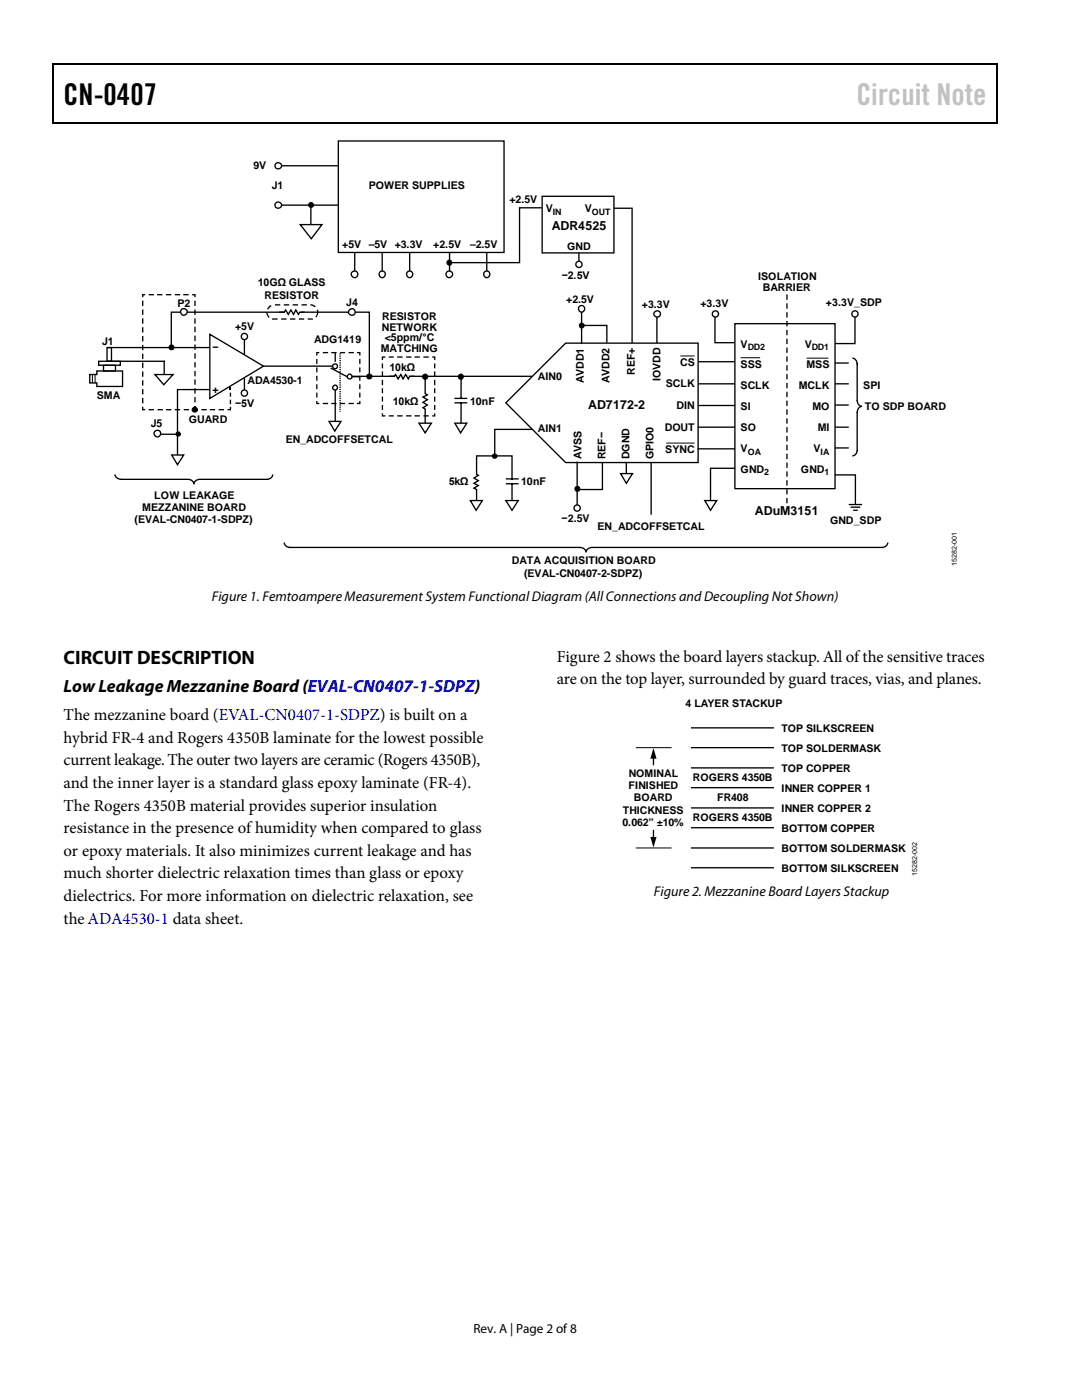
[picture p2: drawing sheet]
<svg xmlns="http://www.w3.org/2000/svg" width="216mm" height="279mm" viewBox="0 0 216 279" stroke-linecap="round" stroke-linejoin="round" font-family="sans-serif">
<path d="M10.5 12.7h.3v1h-.3zM10.5 12.7h.3v.3h-.3zM133.3 12.7h.3v.3h-.3zM198.8 12.7h.2v1h-.2zM198.8 12.7h.2v.3h-.2zM10.5 24.4h.3v.3h-.3zM133.1 24.4h.2v.3h-.2zM198.8 24.4h.2v.3h-.2z" fill="#000"/>
<path d="M10.7 13.7v10.7M10.8 12.8h122.5M133.6 12.8h65.2M198.9 13.7v10.7M10.8 24.5h188" fill="none" stroke="#000" stroke-width=".25"/>
<path d="M34.2 68.8v-6.5h39.5v12.9M41.9 66.7l10.7 6.4-10.7 6.4zM41.9 77.7h-6.5v4.1M52.6 73.1h13.8M69.8 75.1h36.3" fill="none" stroke="#000" stroke-width=".27"/>
<circle cx="70.2" cy="62.3" r=".67" fill="#fff"/>
<g fill="none" stroke="#000" stroke-width=".27">
<path d="M146.6 64.6h20v32.9h-20zM31.4 86.7h4.6M100.9 80.4l12-11.9h26.4v23.8h-26.4zM106.2 85.7h-7.5v5.5"/>
<circle cx="70.2" cy="62.3" r=".67"/>
</g>
<path d="M67.9 70.5v11.7" fill="none" stroke="#000" stroke-width=".27" stroke-dasharray=".3 .2" stroke-linecap="butt"/>
<circle cx="31.4" cy="86.5" r=".67" fill="#fff"/>
<g fill="none" stroke="#000" stroke-width=".27">
<path d="M56 33.1h11.4M67.5 28.1h33.1v22.3h-33.1zM108.2 39.2h14.3v11.3h-14.3zM56.1 40.9h11.4M59.9 44.8h4.3l-2.1 2.8zM62 40.9v3.9M70.8 50.4v4.2M76.3 50.4v4.5M81.7 50.4v4.2M89.7 50.4v4.3M97.1 50.4v4.2M108.1 41.5h-4.4v10.9h-14"/>
<path d="M115.5 50.4v2.4M122.5 41.6h3.6v26.9M19.7 72.1h4.3v.8h-4.3zM20.7 72.9h2.3v1.1h-2.3zM21.4 69.4h.8v2.7h-.8zM21.4 72.1h11.5M21.4 69.4h20.5M30.9 74.7h3.6l-1.8 2.1zM32.8 72v2.7M48.8 67.4v3.4M48.8 75.5v3.2M116 65h5.1v3.4"/>
<path d="M116 61.3v7.3M131.1 62.7v5.8M139.4 72.2h7.2M139.4 76.6h7.2M142.7 62.8v5.6h3.9M166.6 76.6h2.8M166.6 72.5h2.8M170.6 63v5.6h-4M115.2 92.1v9.3M120.2 92.3v5.4h-5M129.9 92.3v10.4M139.2 80.9h7.5"/>
<path d="M139.2 85.3h7.4M139.2 89.6h7.4M166.6 85.2h2.8M166.6 80.8h2.8M166.6 89.4h2.8"/>
<circle cx="31.4" cy="86.5" r=".67"/>
<circle cx="35.6" cy="86.6" r=".4"/>
<circle cx="98.7" cy="91" r=".41"/>
</g>
<g fill="#000">
<circle cx="35.6" cy="86.6" r=".43"/>
<circle cx="98.7" cy="91" r=".41"/>
</g>
<g fill="#000">
<path d="M156.9 99.4h.3v1h-.3zM156.9 97.6h.3v1.1h-.3zM156.9 95.8h.3v1.1h-.3zM156.9 94.1h.3v1h-.3zM156.9 92.3h.3v1.1h-.3zM156.9 90.5h.3v1.1h-.3zM156.9 88.8h.3v1h-.3zM156.9 87h.3v1.1h-.3zM156.9 85.3h.3v1h-.3zM156.9 83.5h.3v1h-.3zM156.9 81.7h.3v1.1h-.3zM156.9 80h.3v1h-.3zM156.9 78.2h.3v1h-.3zM156.9 76.4h.3v1.1h-.3zM156.9 74.7h.3v1h-.3zM156.9 72.9h.3v1.1h-.3zM156.9 71.1h.3v1.1h-.3zM156.9 69.4h.3v1h-.3zM156.9 67.6h.3v1.1h-.3zM156.9 65.8h.3v1.1h-.3zM156.9 64.1h.3v1h-.3zM156.9 62.3h.3v1.1h-.3zM156.9 60.5h.3v1.1h-.3zM156.9 58.8h.3v1h-.3z"/>
<circle cx="62.1" cy="40.9" r=".5"/>
<circle cx="89.6" cy="52.4" r=".49"/>
<circle cx="34.2" cy="69.3" r=".5"/>
<circle cx="73.7" cy="75.1" r=".51"/>
<circle cx="116.1" cy="65" r=".5"/>
<circle cx="38.9" cy="81.8" r=".51"/>
<circle cx="115.2" cy="97.6" r=".49"/>
</g>
<g fill="none" stroke="#000" stroke-width=".2">
<path d="M135.8 71h2.8M147.8 71.4h3.9M161 71.5h4.3M132.9 88.4h5.7"/>
<circle cx="62.1" cy="40.9" r=".5"/>
<circle cx="89.6" cy="52.4" r=".49"/>
<circle cx="34.2" cy="69.3" r=".5"/>
<circle cx="73.7" cy="75.1" r=".51"/>
<circle cx="116.1" cy="65" r=".5"/>
<circle cx="38.9" cy="81.8" r=".51"/>
<circle cx="115.2" cy="97.6" r=".49"/>
</g>
<circle cx="70.7" cy="54.7" r=".65" fill="#fff"/>
<circle cx="70.7" cy="54.7" r=".65" fill="none" stroke="#000" stroke-width=".27"/>
<circle cx="76.2" cy="54.8" r=".64" fill="#fff"/>
<circle cx="76.2" cy="54.8" r=".64" fill="none" stroke="#000" stroke-width=".27"/>
<circle cx="81.7" cy="54.8" r=".64" fill="#fff"/>
<circle cx="81.7" cy="54.8" r=".64" fill="none" stroke="#000" stroke-width=".27"/>
<circle cx="89.6" cy="54.7" r=".67" fill="#fff"/>
<circle cx="89.6" cy="54.7" r=".67" fill="none" stroke="#000" stroke-width=".27"/>
<circle cx="36.7" cy="62.2" r=".67" fill="#fff"/>
<circle cx="36.7" cy="62.2" r=".67" fill="none" stroke="#000" stroke-width=".27"/>
<circle cx="97.1" cy="54.8" r=".64" fill="#fff"/>
<circle cx="97.1" cy="54.8" r=".64" fill="none" stroke="#000" stroke-width=".27"/>
<circle cx="115.2" cy="101.4" r=".62" fill="#fff"/>
<circle cx="115.2" cy="101.4" r=".62" fill="none" stroke="#000" stroke-width=".27"/>
<circle cx="115.5" cy="52.8" r=".62" fill="#fff"/>
<circle cx="115.5" cy="52.8" r=".62" fill="none" stroke="#000" stroke-width=".27"/>
<circle cx="116" cy="61.6" r=".64" fill="#fff"/>
<circle cx="116" cy="61.6" r=".64" fill="none" stroke="#000" stroke-width=".27"/>
<circle cx="131.2" cy="62.6" r=".63" fill="#fff"/>
<circle cx="131.2" cy="62.6" r=".63" fill="none" stroke="#000" stroke-width=".27"/>
<circle cx="142.7" cy="62.7" r=".62" fill="#fff"/>
<circle cx="142.7" cy="62.7" r=".62" fill="none" stroke="#000" stroke-width=".27"/>
<circle cx="170.6" cy="62.7" r=".62" fill="#fff"/>
<circle cx="170.6" cy="62.7" r=".62" fill="none" stroke="#000" stroke-width=".27"/>
<circle cx="55.5" cy="33.1" r=".65" fill="#fff"/>
<circle cx="55.5" cy="33.1" r=".65" fill="none" stroke="#000" stroke-width=".27"/>
<circle cx="55.5" cy="40.9" r=".65" fill="#fff"/>
<circle cx="55.5" cy="40.9" r=".65" fill="none" stroke="#000" stroke-width=".27"/>
<circle cx="48.8" cy="67.2" r=".62" fill="#fff"/>
<circle cx="48.8" cy="67.2" r=".62" fill="none" stroke="#000" stroke-width=".27"/>
<circle cx="48.8" cy="78.5" r=".62" fill="#fff"/>
<g fill="none" stroke="#000" stroke-width=".27">
<path d="M84.8 74.9v3.6l.5 .3-.9 .4 .9 .6-.9 .5 .9 .5-.9 .6 .4 .2v3.1"/>
<circle cx="48.8" cy="78.5" r=".62"/>
</g>
<g fill="#000">
<path d="M28.3 58.7h.7v.2h-.4v.4h-.3zM38.3 58.7h.7v.6h-.2v-.4h-.5zM45.8 77.2h.3v.5h-.3zM28.3 81.2h.3v.4h.4v.3h-.7zM38.8 81h.2v.5h-.2zM45.4 81.6h.4v-.4h.3v.7h-.7z"/>
<path d="M36.6 58.7h1v.2h-1zM34.9 58.7h1v.2h-1zM33.1 58.7h1.1v.2h-1.1zM31.3 58.7h1.1v.2h-1.1zM29.7 58.7h1v.2h-1z"/>
<path d="M28.3 79.4h.3v1.1h-.3zM28.3 77.7h.3v1h-.3zM28.3 75.9h.3v1.1h-.3zM28.3 74.1h.3v1.1h-.3zM28.3 72.4h.3v1h-.3zM28.3 70.6h.3v1.1h-.3zM28.3 68.8h.3v1.1h-.3zM28.3 67.1h.3v1h-.3zM28.3 65.3h.3v1.1h-.3zM28.3 63.5h.3v1.1h-.3zM28.3 61.8h.3v1h-.3zM28.3 60h.3v1.1h-.3z"/>
<path d="M38.8 79.2h.2v1.1h-.2zM38.8 77.5h.2v1h-.2zM38.8 75.7h.2v1.1h-.2zM38.8 74h.2v1.1h-.2zM38.8 72.3h.2v1h-.2zM38.8 70.5h.2v1.1h-.2zM38.8 68.7h.2v1.1h-.2zM38.8 67h.2v1h-.2zM38.8 65.2h.2v1.1h-.2zM38.8 63.5h.2v1.1h-.2zM38.8 61.8h.2v1h-.2zM38.8 60h.2v1.1h-.2z"/>
<path d="M43.6 81.6h1.1v.3h-1.1zM41.9 81.6h1v.3h-1zM40.2 81.6h1.1v.3h-1.1zM38.4 81.6h1.1v.3h-1.1zM36.7 81.6h1v.3h-1zM34.9 81.6h1v.3h-1zM33.1 81.6h1.1v.3h-1.1zM31.4 81.6h1.1v.3h-1.1zM29.7 81.6h1v.3h-1z"/>
<path d="M45.8 79.8h.3v.9h-.3zM45.8 78.4h.3v.8h-.3z"/>
<circle cx="84.8" cy="75.2" r=".52"/>
</g>
<circle cx="84.8" cy="75.2" r=".52" fill="none" stroke="#000" stroke-width=".2"/>
<path d="M83.6 84.5h2.5l-1.3 1.9z" fill="#fff"/>
<path d="M90.7 79.5h2.5M92 75.5v4.1M83.6 84.5h2.5l-1.3 1.9zM90.7 80.4h2.5M92 80.4v4.1" fill="none" stroke="#000" stroke-width=".27"/>
<circle cx="91.9" cy="75.2" r=".51" fill="#000"/>
<circle cx="91.9" cy="75.2" r=".51" fill="none" stroke="#000" stroke-width=".2"/>
<path d="M90.8 84.5h2.3l-1.2 1.9z" fill="#fff"/>
<path d="M90.8 84.5h2.3l-1.2 1.9zM98.4 91h-3.3v3.7l.3 .2-.8 .5 .8 .5-.8 .6 .8 .4-.8 .5 .5 .3v2.5" fill="none" stroke="#000" stroke-width=".27"/>
<path d="M93.9 99.9h2.3l-1.2 1.9z" fill="#fff"/>
<path d="M93.9 99.9h2.3l-1.2 1.9zM98.4 91h3.8v4.8M100.9 96.5h2.6M100.9 95.6h2.6M102.2 96.5v5.3" fill="none" stroke="#000" stroke-width=".27"/>
<path d="M100.9 99.9h2.5l-1.2 1.9z" fill="#fff"/>
<path d="M100.9 99.9h2.5l-1.2 1.9z" fill="none" stroke="#000" stroke-width=".27"/>
<path d="M57 62h3.1l-.2 .5h-3.1z" fill="#fff"/>
<path d="M55.8 62.3h.9l.3-.4 .5 .8 .5-.8 .6 .8 .4-.8 .6 .8 .2-.4h1" fill="none" stroke="#000" stroke-width=".27"/>
<path d="M78.9 74.9h3.1l-.2 .5h-3.1z" fill="#fff"/>
<path d="M77.7 75.1h.9l.3-.4 .5 .9 .6-.9 .4 .9 .5-.9 .6 .9 .2-.5h1" fill="none" stroke="#000" stroke-width=".27"/>
<g fill="#000">
<path d="M63.1 70.2h.6v.3h-.3v.4h-.3zM71.2 70.2h.7v.7h-.2v-.4h-.5zM76.2 71.1h.7v.3h-.5v.4h-.2zM86.3 71.1h.6v.7h-.3v-.4h-.3zM63.1 80h.3v.4h.3v.3h-.6zM71.2 80.4h.5v-.4h.2v.7h-.7zM76.2 82.5h.2v.4h.5v.2h-.7zM86.3 82.9h.3v-.4h.3v.6h-.6z"/>
<path d="M61.4 63.5h1l.1 .3h-1.1zM59.6 63.5h1.1v.3h-1.1zM57.9 63.5h1v.3h-1zM56.1 63.5h1.1v.3h-1.1zM54.3 63.5h1.1v.3h-1.2zM53.1 62.4h.3l.4 .9-.2 .1zM63.2 61.9l.2-.1 .1 .5-.1 .6-.3 .5-.2-.2 .3-.7zM53.6 61.2l.5-.3 .1 .3-.7 .6-.2-.1zM61.9 60.7l.6 .1 .5 .4-.2 .1-.9-.3zM60.2 60.7h1v.3h-1zM58.4 60.7h1.1v.3h-1.1zM56.6 60.7h1.1v.3h-1.1zM54.9 60.7h1v.3h-1z"/>
<path d="M63.1 78.4h.3v.9h-.3zM63.1 76.7h.3v1h-.3zM63.1 75h.3v1h-.3zM63.1 73.3h.3v1h-.3zM63.1 71.7h.3v.9h-.3z"/>
<path d="M69.5 70.2h1.1v.3h-1.1zM67.9 70.2h.9v.3h-.9zM66.1 70.2h1.1v.3h-1.1zM64.4 70.2h1.1v.3h-1.1z"/>
<path d="M71.7 78.4h.2v.9h-.2zM71.7 76.7h.2v1h-.2zM71.7 75h.2v1h-.2zM71.7 73.3h.2v1h-.2zM71.7 71.7h.2v.9h-.2z"/>
<path d="M84.5 71.1h1v.3h-1zM82.7 71.1h1.1v.3h-1.1zM81 71.1h1.1v.3h-1.1zM79.3 71.1h1v.3h-1zM77.6 71.1h1v.3h-1z"/>
<path d="M69.5 80.4h1.1v.3h-1.1zM67.9 80.4h.9v.3h-.9zM66.1 80.4h1.1v.3h-1.1zM64.4 80.4h1.1v.3h-1.1z"/>
<path d="M76.2 80.8h.2v1h-.2zM76.2 79.2h.2v.9h-.2zM76.2 77.5h.2v1h-.2zM76.2 75.8h.2v1.1h-.2zM76.2 74.1h.2v1.1h-.2zM76.2 72.5h.2v1h-.2z"/>
<path d="M84.5 82.9h1v.2h-1zM82.7 82.9h1.1v.2h-1.1zM81 82.9h1.1v.2h-1.1zM79.3 82.9h1v.2h-1zM77.6 82.9h1v.2h-1z"/>
<path d="M86.6 80.8h.3v1h-.3zM86.6 79.2h.3v.9h-.3zM86.6 77.5h.3v1h-.3zM86.6 75.8h.3v1.1h-.3zM86.6 74.1h.3v1.1h-.3zM86.6 72.5h.3v1h-.3z"/>
</g>
<circle cx="66.9" cy="73.1" r=".5" fill="#fff"/>
<g fill="none" stroke="#000" stroke-width=".27">
<path d="M66.9 70.5v1.6"/>
<circle cx="66.9" cy="73.1" r=".5"/>
</g>
<circle cx="66.9" cy="77.4" r=".47" fill="#fff"/>
<circle cx="66.9" cy="77.4" r=".47" fill="none" stroke="#000" stroke-width=".27"/>
<circle cx="69.8" cy="75.1" r=".49" fill="#fff"/>
<g fill="none" stroke="#000" stroke-width=".27">
<path d="M66.1 73.5l3.2 1.7M70.3 75.2h1.4"/>
<circle cx="69.8" cy="75.1" r=".49"/>
</g>
<path d="M125 92.3v2.2z" fill="#fff"/>
<path d="M125 92.3v2.2" fill="none" stroke="#000" stroke-width=".27"/>
<path d="M123.8 94.5h2.4l-1.2 2z" fill="#fff"/>
<path d="M123.8 94.5h2.4l-1.2 2zM146.6 93.5h-4.8v6.3" fill="none" stroke="#000" stroke-width=".27"/>
<path d="M140.6 99.9h2.4l-1.2 1.9z" fill="#fff"/>
<path d="M140.6 99.9h2.4l-1.2 1.9z" fill="none" stroke="#000" stroke-width=".27"/>
<path d="M66.9 77.9v6.2z" fill="#fff"/>
<path d="M66.9 77.9v6.2" fill="none" stroke="#000" stroke-width=".27"/>
<path d="M65.7 84.1h2.3l-1.2 1.9z" fill="#fff"/>
<path d="M65.7 84.1h2.3l-1.2 1.9z" fill="none" stroke="#000" stroke-width=".27"/>
<path d="M35.4 81.7v9z" fill="#fff"/>
<path d="M35.4 81.7v9" fill="none" stroke="#000" stroke-width=".27"/>
<path d="M34.3 90.8h2.4l-1.3 1.9z" fill="#fff"/>
<g fill="none" stroke="#000" stroke-width=".27">
<path d="M17.9 74.7h1.4v-.7h5.2v3.1h-5.2v-.7h-1.4zM170.1 71.5a1.09 1.09 0 0 1 .9 1.2M171 79.9a1.15 1.15 0 0 0 1 1.2 1.09 1.09 0 0 0-1 1.2M171 72.5v7.5M23 94.7a1.14 1.14 0 0 0 1.2 1M24.1 95.7h13.4a1.11 1.11 0 0 1 1.2 .9 1.09 1.09 0 0 1 1.2-.9M34.3 90.8h2.4l-1.3 1.9zM39.8 95.7h13.6M54.4 94.7a1.07 1.07 0 0 1-1.1 1M166.7 94.8h4v5.7M171 89.8a1.11 1.11 0 0 1-.9 1.2M171 82.2v7.7"/>
<path d="M56.7 108.3a1.07 1.07 0 0 0 1.2 1M57.7 109.3h58.1M118.1 109.3h58M118.2 109.3a1.15 1.15 0 0 0-1.3 .9 1.09 1.09 0 0 0-1.2-.9M169.4 100.7h2.6M169.7 101.2h2M170.2 101.8h.9M177.1 108.3a1.07 1.07 0 0 1-1.1 1"/>
</g>
<path d="M18.4 74.8v1.7M19 74.8v1.7M126.9 149.2h7.1M126.9 169.2h7.1" fill="none" stroke="#000" stroke-width=".2"/>
<path d="M130.4 151.1v1.6M137.9 145.3h16.5M137.9 149.2h16.5M137.9 153.2h16.5M137.9 157.2h16.5M130.4 165.6v1.8M137.9 161.2h16.5M137.9 165.2h16.5M137.9 169.2h16.5M137.9 173.2h16.5" fill="none" stroke="#000" stroke-width=".26"/>
<path d="M130.4 149.3l.6 2.1h-1.2zM129.8 167h1.2l-.6 2.1z" fill="#000"/>
<text font-size="6" x="12.7" y="21">CN-0407</text>
<text font-size="6" fill="#c1c1c1" x="170.9" y="21">Circuit Note</text>
<text font-size="3.9" x="12.7" y="132.6">CIRCUIT DESCRIPTION</text>
<text font-size="3.5" x="12.7" y="138.1">Low Leakage Mezzanine Board (EVAL-CN0407-1-SDPZ)</text>
<g font-size="3.3">
<text x="111.1" y="136.6">are on the top layer, surrounded by guard traces, vias, and planes.</text>
<text x="111.1" y="132">Figure 2 shows the board layers stackup. All of the sensitive traces</text>
<text x="12.7" y="143.7">The mezzanine board (EVAL-CN0407-1-SDPZ) is built on a</text>
<text x="12.7" y="148.2">hybrid FR-4 and Rogers 4350B laminate for the lowest possible</text>
<text x="12.7" y="152.7">current leakage. The outer two layers are ceramic (Rogers 4350B),</text>
<text x="12.7" y="161.8">The Rogers 4350B material provides superior insulation</text>
<text x="12.7" y="157.2">and the inner layer is a standard glass epoxy laminate (FR-4).</text>
<text x="12.7" y="166.3">resistance in the presence ofhumidity when compared to glass</text>
<text x="12.7" y="170.8">or epoxy materials. It also minimizes current leakage and has</text>
<text x="12.7" y="175.3">much shorter dielectric relaxation times than glass or epoxy</text>
<text x="12.7" y="179.8">dielectrics. For more information on dielectric relaxation, see</text>
<text x="12.7" y="184.4">the ADA4530-1 data sheet.</text>
</g>
<g font-size="2.8">
<text x="42.3" y="120">Figure 1. Femtoampere Measurement System Functional Diagram (All Connections and Decoupling Not Shown)</text>
<text x="130.5" y="178.8">Figure 2. Mezzanine Board Layers Stackup</text>
</g>
<text font-size="2.6" x="94.5" y="266">Rev. A | Page 2 of 8</text>
<g font-size="2.5">
<text x="110.1" y="45.8">ADR4525</text>
<text x="117.4" y="81.6">AD7172-2</text>
<text x="150.6" y="102.9">ADuM3151</text>
</g>
<g font-size="2.1">
<text x="50.6" y="33.8">9V</text>
<text x="54.3" y="37.7">J1</text>
<text x="73.6" y="37.8">POWER SUPPLIES</text>
<text x="101.7" y="40.5">+2.5V</text>
<text x="108.9" y="42.4">V</text>
<text x="116.7" y="42.3">V</text>
<text x="68.3" y="49.6">+5V –5V +3.3V</text>
<text x="86.5" y="49.6">+2.5V</text>
<text x="93.8" y="49.6">–2.5V</text>
<text x="113.2" y="49.8">GND</text>
<text x="51.4" y="57.1">10GΩ GLASS</text>
<text x="52.8" y="59.6">RESISTOR</text>
<text x="112.1" y="55.8">−2.5V</text>
<text x="151.3" y="55.9">ISOLATION</text>
<text x="152.2" y="58">BARRIER</text>
<text x="35.4" y="61.2">P2</text>
<text x="46.9" y="65.8">+5V</text>
<text x="69.1" y="61.1">J4</text>
<text x="76.3" y="63.9">RESISTOR</text>
<text x="113" y="60.4">+2.5V</text>
<text x="128.1" y="61.4">+3.3V</text>
<text x="139.8" y="61.3">+3.3V</text>
<text x="164.8" y="61.1">+3.3V_SDP</text>
<text x="20.4" y="68.8">J1</text>
<text x="42.4" y="70.1">−</text>
<text x="62.7" y="68.5">ADG1419</text>
<text x="76" y="70.2">MATCHING</text>
<text x="76.2" y="66">NETWORK</text>
<text x="76.8" y="68.1">&lt;5ppm/°C</text>
<text x="147.8" y="69.4">V</text>
<text x="160.6" y="69.4">V</text>
<text x="49.4" y="76.6">ADA4530-1</text>
<text x="77.7" y="74">10kΩ</text>
<text x="107.3" y="75.8">AIN0</text>
<text x="116.5" y="76.5" transform="rotate(-90 116.5 76.5)">AVDD1</text>
<text x="121.6" y="76.5" transform="rotate(-90 121.6 76.5)">AVDD2</text>
<text x="126.7" y="74.9" transform="rotate(-90 126.7 74.9)">REF+</text>
<text x="131.8" y="76.1" transform="rotate(-90 131.8 76.1)">IOVDD</text>
<text x="132.9" y="77.3">SCLK</text>
<text x="135.7" y="73">CS</text>
<text x="147.8" y="73.4">SSS</text>
<text x="147.8" y="77.6">SCLK</text>
<text x="159.4" y="77.6">MCLK</text>
<text x="160.9" y="73.4">MSS</text>
<text x="172.3" y="77.6">SPI</text>
<text x="19.3" y="79.6">SMA</text>
<text x="42.4" y="78.4">+</text>
<text x="46.9" y="81.2">−5V</text>
<text x="78.4" y="80.7">10kΩ</text>
<text x="93.8" y="80.7">10nF</text>
<text x="135" y="81.7">DIN</text>
<text x="147.8" y="81.8">SI</text>
<text x="162.1" y="81.8">MO</text>
<text x="172.6" y="81.8">TO SDP BOARD</text>
<text x="30.1" y="85.3">J5</text>
<text x="37.7" y="84.3">GUARD</text>
<text x="57" y="88.5">EN_ADCOFFSETCAL</text>
<text x="107.3" y="86.3">AIN1</text>
<text x="132.6" y="86">DOUT</text>
<text x="147.8" y="86">SO</text>
<text x="163.2" y="86">MI</text>
<text x="116" y="91.7" transform="rotate(-90 116 91.7)">AVSS</text>
<text x="120.8" y="91.7" transform="rotate(-90 120.8 91.7)">REF−</text>
<text x="125.6" y="91.7" transform="rotate(-90 125.6 91.7)">DGND</text>
<text x="130.4" y="91.7" transform="rotate(-90 130.4 91.7)">GPIO0</text>
<text x="132.7" y="90.4">SYNC</text>
<text x="147.8" y="90.2">V</text>
<text x="147.8" y="94.4">GND</text>
<text x="159.8" y="94.4">GND</text>
<text x="162.3" y="90.2">V</text>
<text x="28.4" y="102">MEZZANINE BOARD</text>
<text x="30.8" y="99.5">LOW LEAKAGE</text>
<text x="89.6" y="96.8">5kΩ</text>
<text x="104" y="96.8">10nF</text>
<text x="26.8" y="104.4">(EVAL-CN0407-1-SDPZ)</text>
<text x="112" y="104.2">−2.5V</text>
<text x="119.2" y="105.7">EN_ADCOFFSETCAL</text>
<text x="165.6" y="104.6">GND_SDP</text>
<text x="102.1" y="112.7">DATA ACQUISITION BOARD</text>
<text x="104.6" y="115.2">(EVAL-CN0407-2-SDPZ)</text>
<text x="136.8" y="141">4 LAYER STACKUP</text>
<text x="156" y="146.1">TOP SILKSCREEN</text>
<text x="125.5" y="155">NOMINAL</text>
<text x="138.3" y="155.8">ROGERS 4350B</text>
<text x="156" y="150.1">TOP SOLDERMASK</text>
<text x="156" y="154.1">TOP COPPER</text>
<text x="125.4" y="157.5">FINISHED</text>
<text x="126.5" y="159.9">BOARD</text>
<text x="143.1" y="159.8">FR408</text>
<text x="156" y="158.1">INNER COPPER 1</text>
<text x="124.2" y="164.9">0.062” ±10%</text>
<text x="124.3" y="162.4">THICKNESS</text>
<text x="138.3" y="163.8">ROGERS 4350B</text>
<text x="156" y="162.1">INNER COPPER 2</text>
<text x="156" y="166">BOTTOM COPPER</text>
<text x="156" y="170">BOTTOM SOLDERMASK</text>
<text x="156" y="174">BOTTOM SILKSCREEN</text>
</g>
<g font-size="1.8">
<text x="110.3" y="42.9">IN</text>
<text x="118.1" y="42.8">OUT</text>
<text x="149.2" y="69.9">DD2</text>
<text x="162" y="69.9">DD1</text>
<text x="149.2" y="90.7">OA</text>
<text x="152.5" y="94.9">2</text>
<text x="163.8" y="90.7">IA</text>
<text x="164.5" y="94.9">1</text>
</g>
<g font-size="1.4">
<text x="190.9" y="113" transform="rotate(-90 190.9 113)">15282-001</text>
<text x="183" y="174.8" transform="rotate(-90 183 174.8)">15282-002</text>
</g>
</svg>
